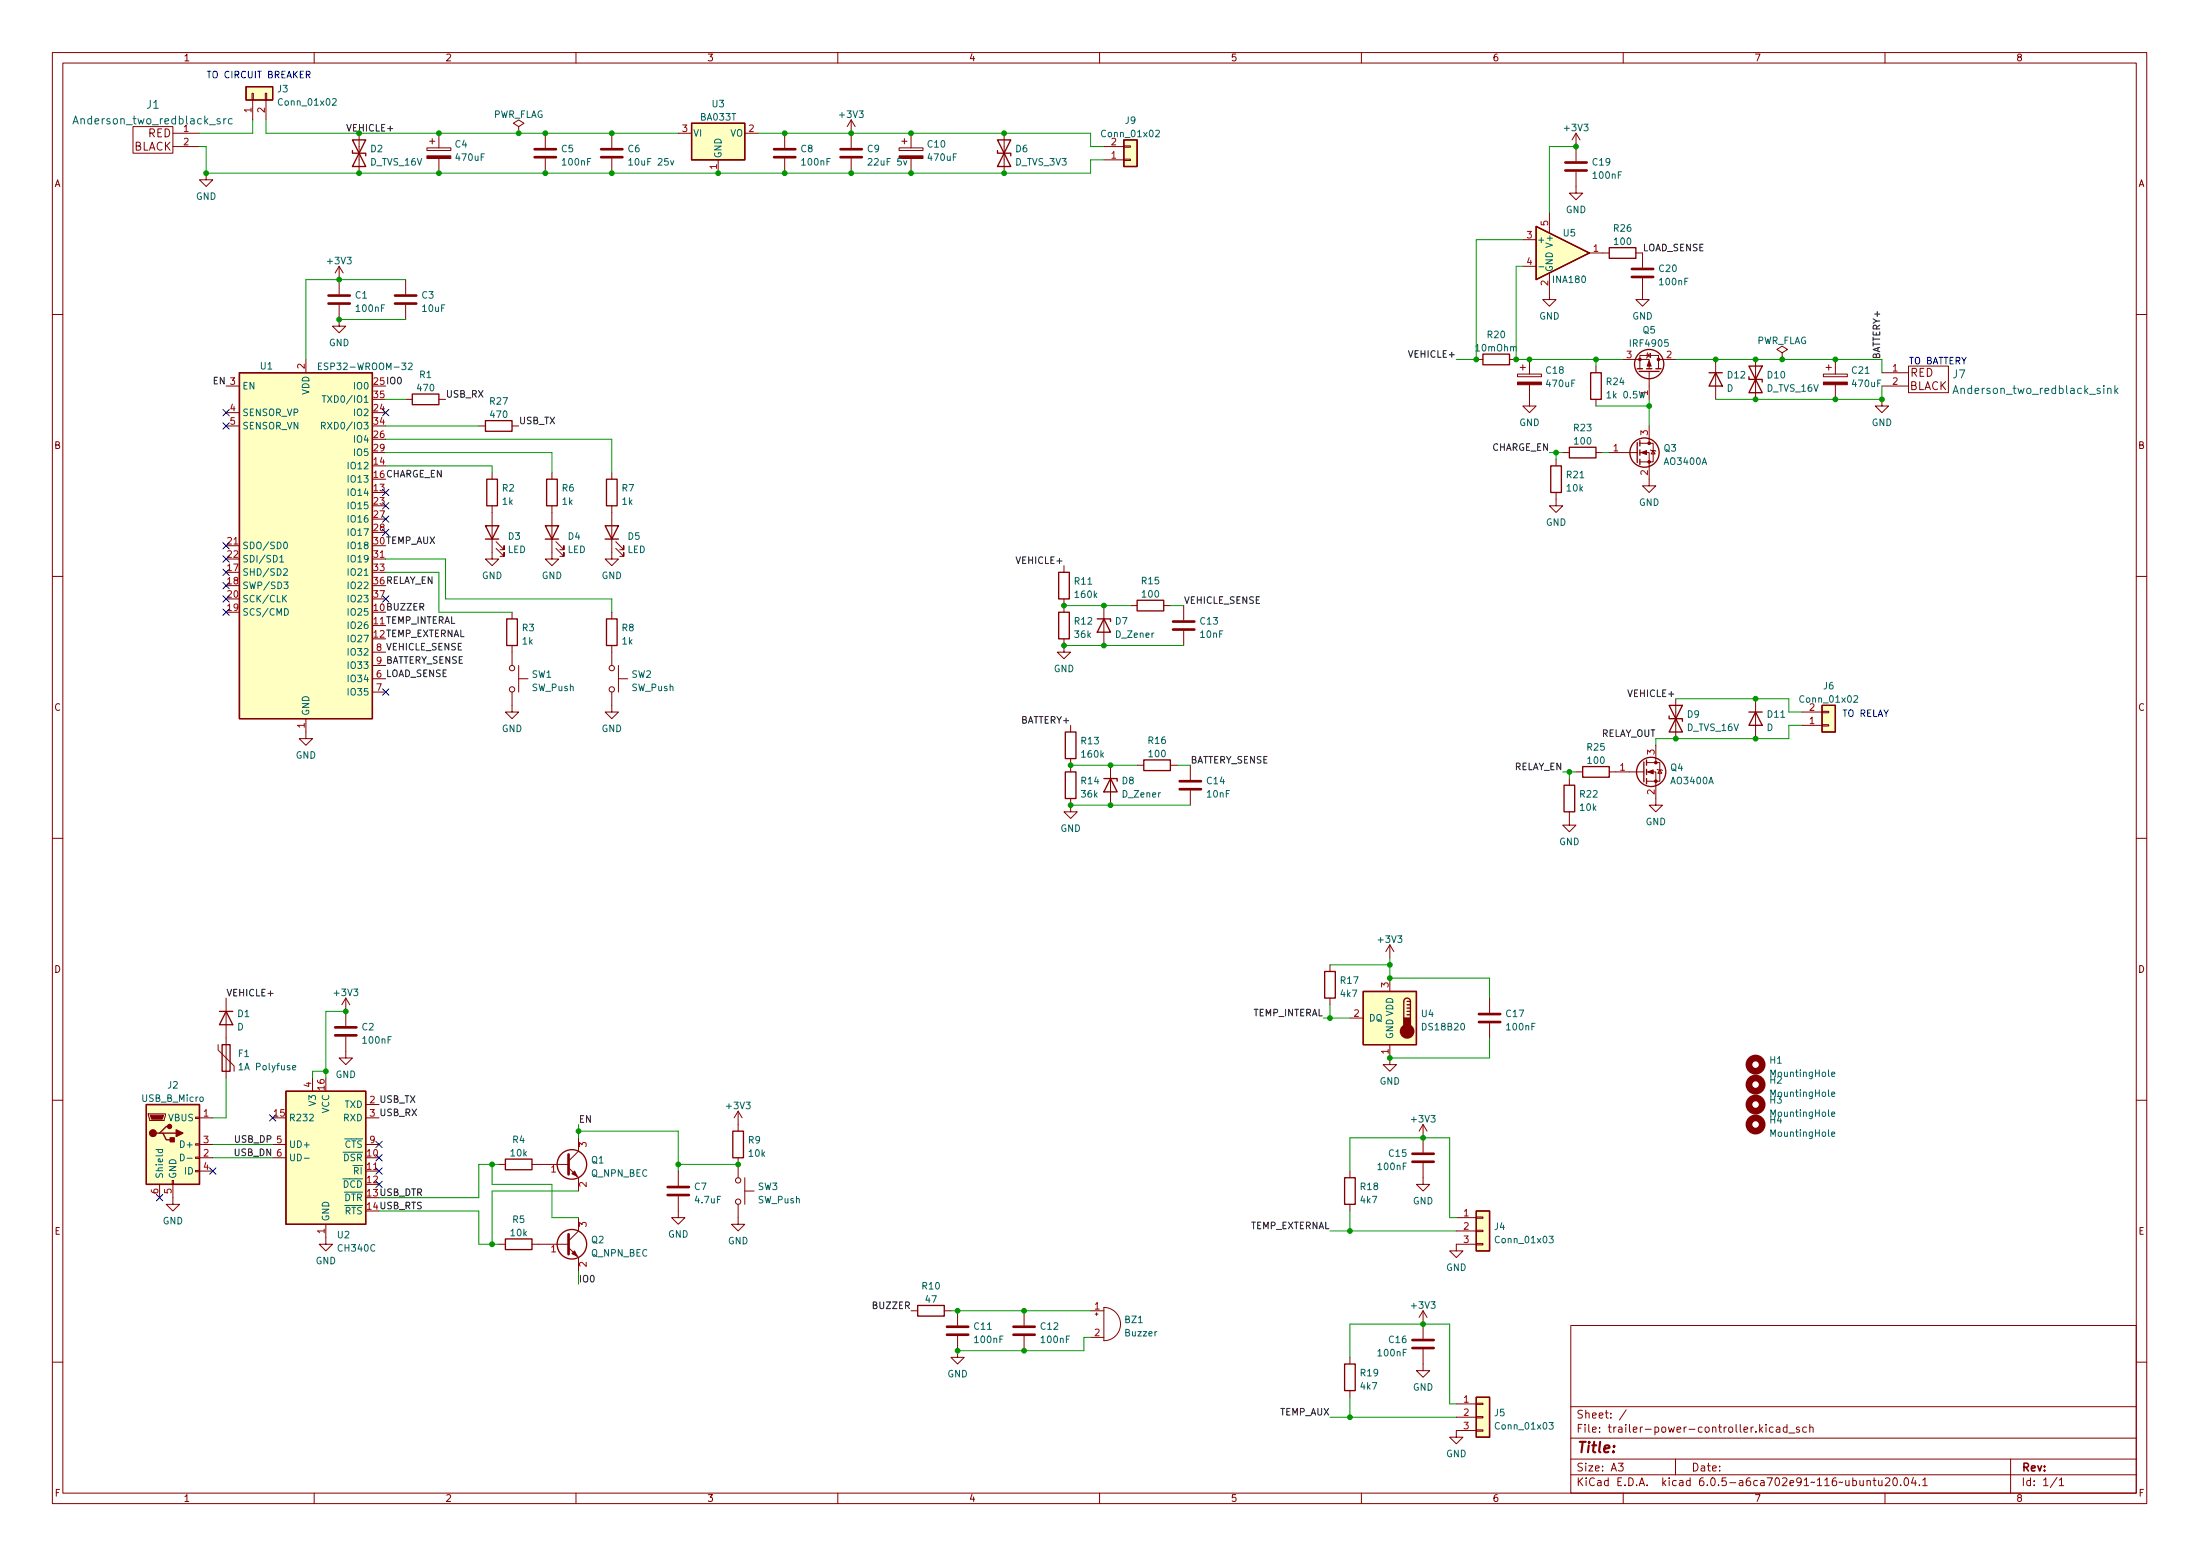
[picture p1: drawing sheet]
<svg xmlns="http://www.w3.org/2000/svg" width="420mm" height="297mm" viewBox="0 0 420 297" stroke-linecap="round" stroke-linejoin="round" font-family="sans-serif">
<g fill="none" stroke="#840000" stroke-width=".19">
<path d="M10 10h400v277h-400zM12 12h396v273h-396zM48.1 17.8h.3v1.3h-.3zM48.3 19.1v3.8M50.7 17.8h.2v1.3h-.2zM50.8 19.1v3.8M60 10v2M110 10v2M160 10v2M210 10v2M260 10v2M310 10v2"/>
<path d="M360 10v2M25.4 24.2h7.6v5h-7.6zM33 25.4h5.1M33 28h5.1M39.4 33.1v1.2h1.2l-1.2 1.3-1.3-1.3h1.3M68.6 25.4v7.7M81.5 28.2h4.6v.5h-4.6zM82 27h1.1M82.5 26.5v1M83.8 25.4v2.8M83.8 30.3v2.8M99.1 24.2l1-.7-1-.6-1.1 .6 1.1 .7v1.2"/>
<path d="M99.1 25.4h.1M104.1 25.4v2.8M104.1 30.3v2.8M116.8 25.4v2.8M116.8 30.3v2.8M129.5 25.4h2.6M137.2 30.5v2.6M142.2 25.4h2.6M149.9 25.4v2.8M149.9 30.3v2.8M162.6 22.9l-.8 1.3M162.6 22.9v5.3"/>
<path d="M162.6 30.3v2.8M162.6 22.9l.7 1.3M171.7 28.2h4.6v.5h-4.6zM172.2 27h1M172.7 26.5v1M174 25.4v2.8M174 30.3v2.8M191.8 25.4v7.7M210.8 28h3.8M210.8 30.5h3.8M214.6 27.8h1.3v.3h-1.3zM214.6 30.4h1.3v.2h-1.3z"/>
<path d="M301 32.8v4.1h1.3l-1.3 1.2-1.3-1.2h1.3M301 25.4v5.4M301 25.4l-.8 1.3M301 25.4l.8 1.3M64.8 58.2v4.1h1.2l-1.2 1.2-1.3-1.2h1.3M64.8 50.8l-.8 1.3M64.8 50.8v5.4M64.8 50.8l.7 1.3M77.5 53.4v2.8M77.5 58.2v2.8M290.8 45.8h2.6M290.8 50.8h2.6"/>
<path d="M295.9 52.1v5.1h1.3l-1.3 1.3-1.3-1.3h1.3M295.9 40.7v3.8M303.5 48.3h3.8M312.4 48.3h1.3v2.8M313.7 53.1v4.1h1.3l-1.3 1.3-1.3-1.3h1.3M10 60h2M43.2 73.7h2.5M43.2 78.8h2.5M58.4 68.6v2.6M77.5 76.2h1.2M83.8 76.2h1.3M281.9 68.6h1.3"/>
<path d="M288.3 68.6h1.3M289.8 71.4h4.6v.5h-4.6zM290.3 70.1h1M290.8 69.6v1M292.1 73.4v4.1h1.3l-1.3 1.3-1.3-1.3h1.3M292.1 68.6v2.8M304.8 69.9v1.3M304.8 76.2v1.3M309.9 68.6h5.1v1.8M313.2 70.4v-2.5h3.5v2.5M314.6 67.9l.6-.4v.7zM314.7 67.3l-.2 1.1"/>
<path d="M315 70.9v5.3M316.7 68.6h3.3M327.7 68.6v7.6M335.3 68.6v7.6M340.4 67.3l1-.6-1-.6-1.1 .6 1.1 .6v1.3M340.4 68.6h.1M348.2 71.4h4.6v.5h-4.6zM348.7 70.1h1.1M349.2 69.6v1M350.5 68.6v2.8M350.5 73.4v2.8M359.4 76.2v1.3h1.3l-1.3 1.3-1.3-1.3h1.3"/>
<path d="M359.4 73.7h5.1M359.4 71.2h5.1M364.5 69.9h7.6v5.1h-7.6zM408 60h2M43.2 81.3h2.5M91.4 81.3h1.3M94 96.6v10.1h1.2l-1.2 1.3-1.3-1.3h1.3M94 90.2v1.3M97.8 81.3h1.3M105.4 96.6v10.1h1.3l-1.3 1.3-1.3-1.3h1.3M105.4 90.2v1.3M116.8 96.6v10.1h1.3l-1.3 1.3-1.2-1.3h1.2"/>
<path d="M116.8 90.2v1.3M297.2 94v2.6h1.2l-1.2 1.2-1.3-1.2h1.3M297.2 87.7v1.2M298.4 86.4h1.3M304.8 86.4h1.3M307.3 86.4h5.4M313.2 86.4h1.8v6.3h1.2l-1.2 1.3-1.3-1.3h1.3M313.2 84.6h2.5v3.6h-2.5M315 81.3v3.3M315.2 85.9l1 .2M315.7 86l.4 .7h-.8zM10 110h2"/>
<path d="M43.2 104.2h2.5M71.1 106.7h2.6M94.7 104.7l1.6 1.5v-.8v.8h-.8M94.7 103.4l1.6 1.5v-.7v.7h-.8M97.8 116.9v1.2M106.2 104.7l1.5 1.5v-.8v.8h-.8M106.2 103.4l1.5 1.5v-.7v.7h-.8M116.8 116.9v1.2M117.6 104.7l1.5 1.5v-.8v.8h-.7M117.6 103.4l1.5 1.5v-.7v.7h-.7M203.2 108v1.3M203.2 114.3v2.6"/>
<path d="M210.8 115.6v7.6M215.9 115.6h1.3M222.2 115.6h1.3M226.1 115.6v2.8M408 110h2M58.4 137.2v3.8h1.3l-1.3 1.3-1.3-1.3h1.3M71.1 129.6h2.6M71.1 132.1h2.6M71.1 124.5h2.6M71.1 127h2.6M97.8 132.1v3.8h1.3l-1.3 1.3-1.3-1.3h1.3M97.8 123.2v3.8"/>
<path d="M99.1 129.6h1.7M99.1 127v5.1M116.8 132.1v3.8h1.3l-1.3 1.3-1.2-1.3h1.2M116.8 123.2v3.8M118.1 129.6h1.8M118.1 127v5.1M203.2 122v2.5h1.3l-1.3 1.3-1.3-1.3h1.3M204.5 138.5v1.2M226.1 120.4v2.8M320 133.4v7.6M335.3 133.4v7.6M344.2 138.5h3.8"/>
<path d="M344.2 135.9h3.8M348 135.8h1.2v.3h-1.2zM348 138.3h1.2v.3h-1.2zM204.5 152.4v2.6h1.2l-1.2 1.2-1.3-1.2h1.3M204.5 144.8v2.6M212.1 146.1v7.6M217.2 146.1h1.2M223.5 146.1h1.3M227.3 146.1v2.8M227.3 150.9v2.8M299.7 155v2.5h1.3l-1.3 1.3-1.3-1.3h1.3M299.7 148.6v1.3"/>
<path d="M301 147.4h1.3M307.3 147.4h6.6M314.5 147.4h1.7v6.3h1.3l-1.3 1.3-1.2-1.3h1.2M314.5 145.6h2.5v3.5h-2.5M316.2 142.3v3.3M316.5 146.8l1 .3M317 147l.4 .6h-.8zM10 160h2M408 160h2M41.7 199.4v1l3 3.1v1M43.2 190.5v15.3M66 197.9v4.1h1.3l-1.3 1.2-1.2-1.2h1.2"/>
<path d="M66 190.5l-.7 1.3M66 190.5v5.4M66 190.5l.8 1.3M254 184.2v1.3M254 190.5v1.3M257.8 194.3h2.5M265.4 199.4v3.8h1.3l-1.3 1.3-1.2-1.3h1.2M265.4 180.4v2.5M265.4 186.7v2.6M265.4 180.4l-.7 1.2M265.4 180.4l.8 1.2M284.5 190.5v2.8"/>
<path d="M284.5 195.4v2.8M10 210h2M28.3 212.6h3.3v.3l-.2 1h-2.8zM37.3 218.3h.8v.3h-.8zM37.3 213.3h.8v.2h-.8zM38.1 213.4h2.5M38.1 218.5h2.5M52.1 218.5h2.5M59.7 205.8v2.5M69.8 213.4h2.6M69.8 218.5h2.6M69.8 210.9h2.6"/>
<path d="M110.5 217.2v2.5l-1.9 2M141 212.1l-.8 1.3M141 212.1v3.8M141 212.1l.7 1.3M271.8 214.7v5.3M271.8 214.7l.7 1.2M271.8 214.7l-.8 1.2M408 210h2M30.5 226.1v2.5M32.9 225.3h.2v.8h-.2zM33 226.1v3.8h1.3l-1.3 1.3-1.3-1.3h1.3M37.3 223.4h.8v.3h-.8z"/>
<path d="M37.3 220.9h.8v.2h-.8zM38.1 221h2.5M38.1 223.6h2.5M52.1 221h2.5M62.2 233.7v3.8h1.3l-1.3 1.3-1.2-1.3h1.2M69.8 223.6h2.6M95.2 237.5h1.3M95.2 222.3h1.3M101.6 237.5h7M101.6 222.3h7M108.6 222.9l1.9 1.9v2.6M108.6 238.2l1.9 1.9v2.5"/>
<path d="M110.5 232.4v2.6l-1.9 1.9M129.5 228.4v4h1.3l-1.3 1.3-1.2-1.3h1.2M129.5 223.6v2.8M141 229.9v3.8h1.2l-1.2 1.3-1.3-1.3h1.3M141 221v3.8M142.2 227.4h1.8M142.2 224.8v5.1M257.8 223.6v1.2M257.8 229.9v1.3M271.8 222v4.1h-1.3l1.3 1.3 1.2-1.3h-1.2M278.1 232.4h3.8M278.1 235h3.8"/>
<path d="M281.9 237.4h1.3v.3h-1.3zM281.9 234.9h1.3v.2h-1.3zM281.9 232.3h1.3v.3h-1.3zM281.9 237.5h-3.8v1.3h1.3l-1.3 1.3-1.2-1.3h1.2M174 250.2h1.3M180.3 250.2h1.3M182.9 255.1v4h1.2l-1.2 1.3-1.3-1.3h1.3M182.9 250.2v2.8M195.6 250.2v2.8M195.6 255.1v2.7M208.3 250.2h2.5M208.3 255.3h2.5"/>
<path d="M209.2 250.9h.5M209.4 250.6v.5M210.8 249.6a3.2 3.2 0 0 1 3.2 3.2 3.2 3.2 0 0 1-3.2 3.1zM257.8 259.1v1.3M271.8 257.6v4.1h-1.3l1.3 1.2 1.2-1.2h-1.2M271.8 250.2l.7 1.3M271.8 250.2v5.4M271.8 250.2l-.8 1.3M300 253h108v32h-108zM10 260h2M257.8 265.5v1.2M278.1 268h3.8"/>
<path d="M278.1 270.5h3.8M281.9 273h1.3v.2h-1.3zM281.9 270.4h1.3v.3h-1.3zM281.9 267.9h1.3v.2h-1.3zM281.9 273.1h-3.8v1.3h1.3l-1.3 1.2-1.2-1.2h1.2M300 278.5h108M300 274.5h108M300 268.5h108M309.1 279.3h.9l-.5 .6 .4 .1v.7l-.2 .1-.6-.1M310.6 269.1l-1.3 2M320 278.5v3M337.3 271.9v.2"/>
<path d="M337.3 272.4v1M338.6 272.5l-.4-.1-.3 .3 .2 .6h.5M339.3 272.5h.6v.9M339.9 272.8h-.5a.29 .29 0 0 0-.2 .3 .29 .29 0 0 0 .2 .3l.5-.1M341.3 272.5l-.4-.1-.3 .3 .1 .6h.6M341.3 271.9v1.5M341.6 273.6h1.2M343.6 272.5l-.3-.1-.2 .2v.2l.5 .2v.3h-.5M345 272.5l-.4-.1-.3 .3 .1 .6h.6M345.6 272.6l.3-.2 .3 .1 .1 .9M345.6 271.9v1.5M384 278.5v6.5"/>
<path d="M408 260h2M60 285v2M110 285v2M160 285v2M210 285v2M260 285v2M300 281.5h108M310 285v2M356.6 282.8l.2-.2 .3 .1 .1 .9M356.6 282.6v1M357.7 282.6h.6M357.9 282.1v1.3l.4 .2"/>
<path d="M358.8 282.6l.1 .9 .3 .1 .2-.1M359.4 282.6v1M360 285v2M360.1 282.3l.5-.2 .3 .2v.2l-.9 1.1h.9M361.7 282.2l.2-.1a.8 .8 0 0 1 .5 .8 .8 .8 0 0 1-.5 .7 .99 .99 0 0 1-.2-1.4zM363 283.5v.1M363.8 282.2l.2-.1a.8 .8 0 0 1 .5 .8 .8 .8 0 0 1-.5 .7 1 1 0 0 1-.2-1.4zM365.4 282l-.3 1.1h.9M365.8 282.6v1M366.6 283.5v.1M367.2 282.5l.4-.4v1.5M367.2 283.6h.9"/>
<path d="M392.9 282l-1.3 2M393.3 282.5l.4-.4v1.5M393.3 283.6h.8"/>
<circle cx="97.8" cy="127.5" r=".51"/>
<circle cx="97.8" cy="131.6" r=".51"/>
<circle cx="116.8" cy="127.5" r=".51"/>
<circle cx="116.8" cy="131.6" r=".51"/>
<circle cx="141" cy="229.4" r=".51"/>
<circle cx="141" cy="225.3" r=".51"/>
</g>
<g fill="none" stroke="#840000" stroke-width=".25">
<path d="M47 16.5h5.1v2.6h-5.1zM67.3 28.7v.5h2.5v.6M67.3 26.7h2.5l-2.5 5.1h2.5zM132.1 23.5h10.1v7h-10.1zM190.5 28.7v.5h2.5v.6M190.5 26.7h2.5l-2.5 5.1h2.5zM214.6 26.7h2.6v5.1h-2.6zM293.4 43.2l10.1 5.1-10.1 5.1zM307.3 47.3h5.1v2h-5.1zM45.7 71.2h25.4v66h-25.4zM78.7 75.2h5.1v2.1h-5.1zM283.2 67.6h5.1v2h-5.1z"/>
<path d="M303.8 71.2h2v5h-2zM312.7 70.4h1M313.1 70.9h3.8M314.5 70.4h1M316.2 70.4h1M326.4 71.2h2.5M327.7 71.2l1.2 2.5h-2.5zM334 71.9v.5h2.5v.5M334 69.9l2.5 5.1h-2.5l2.5-5.1zM92.7 80.3h5.1v2h-5.1zM93 91.5h2v5.1h-2zM104.4 91.5h2v5.1h-2z"/>
<path d="M115.8 91.5h2.1v5.1h-2.1zM296.2 88.9h2v5.1h-2zM299.7 85.4h5.1v2h-5.1zM312.7 84.5v3.8M313.2 84.1v1M313.2 85.9v1M313.2 87.7v1M92.7 100.4h2.5l-1.2 2.5zM92.7 102.9h2.5M96.8 118.1h2v5.1h-2zM104.1 100.4h2.6l-1.3 2.5zM104.1 102.9h2.6"/>
<path d="M115.6 100.4h2.5l-1.3 2.5zM115.6 102.9h2.5M115.8 118.1h2.1v5.1h-2.1zM202.2 116.9h2v5.1h-2zM202.2 109.3h2v5h-2zM209.5 118.1h2.6v.6M210.8 118.1l1.3 2.6h-2.6zM217.2 114.6h5v2h-5zM203.5 139.7h2v5.1h-2zM318.8 136.7v.5h2.5v.5M318.8 134.7l2.5 5h-2.5l2.5-5zM334 135.9h2.5"/>
<path d="M335.3 135.9l1.2 2.6h-2.5zM348 134.7h2.5v5h-2.5zM203.5 147.4h2v5h-2zM210.8 148.6h2.6v.5M212.1 148.6l1.3 2.6h-2.6zM218.4 145.1h5.1v2h-5.1zM298.7 149.9h2v5.1h-2zM302.3 146.3h5v2.1h-5zM313.9 145.5v3.8M314.5 145.1v1M314.5 146.8v1.1M314.5 148.6v1"/>
<path d="M41.9 193.1h2.5M42.4 199.4h1.5v5.1h-1.5zM43.2 193.1l1.2 2.5h-2.5zM253 185.5h2v5h-2zM260.3 189.3h10.2v10.1h-10.2zM268.7 193.7h.7M268.7 193.1h.7M268.7 192.4h.7M268.7 191.8h.7M268.7 191.2h.7M269.4 191.2a.64 .64 0 0 0-.7-.7 .64 .64 0 0 0-.6 .7v3.1M269.4 191.2v3.1"/>
<path d="M27.9 210.9h10.2v15.2h-10.2zM30.5 216.3h.6l.6 1.3h1.3M31.1 216.3h2.6M32.4 215h-.7l-1.2 1.3h-.7M54.6 208.3h15.2v25.4h-15.2zM140 215.9h2v5.1h-2zM96.5 221.3h5.1v2h-5.1zM96.5 236.5h5.1v2h-5.1zM256.8 224.8h2v5.1h-2zM281.9 231.2h2.6v7.6h-2.6zM175.3 249.2h5v2h-5zM256.8 260.4h2v5.1h-2z"/>
<path d="M281.9 266.7h2.6v7.7h-2.6z"/>
<circle cx="315" cy="69.5" r="2.79"/>
<circle cx="314.1" cy="86.4" r="2.79"/>
<circle cx="315.3" cy="147.4" r="2.79"/>
<circle cx="109.2" cy="237.5" r="2.82"/>
<circle cx="109.2" cy="222.3" r="2.82"/>
</g>
<g fill="#ffffc2" stroke="#ffffc2" stroke-width=".19">
<path d="M260.3 189.3h10.2v10.1h-10.2z"/>
<path d="M293.4 43.2l10.1 5.1-10.1 5.1z"/>
<path d="M47 16.5h5.1v2.6h-5.1z"/>
<path d="M214.6 26.7h2.6v5.1h-2.6z"/>
<path d="M348 134.7h2.5v5h-2.5z"/>
<path d="M45.7 71.2h25.4v66h-25.4z"/>
<path d="M27.9 210.9h10.2v15.2h-10.2z"/>
<path d="M54.6 208.3h15.2v25.4h-15.2z"/>
<path d="M132.1 23.5h10.1v7h-10.1z"/>
<path d="M281.9 231.2h2.6v7.6h-2.6z"/>
<path d="M281.9 266.7h2.6v7.7h-2.6z"/>
</g>
<g fill="#840000" stroke="#840000" stroke-width=".25">
<path d="M268.1 194.3h1.3v2h-1.3z"/>
<path d="M33.7 215.7l1.2 .6-1.2 .7z"/>
<path d="M32.5 217.2h.8v.8h-.8z"/>
<circle cx="268.7" cy="196.9" r="1.27"/>
<circle cx="29.2" cy="216.3" r=".63"/>
<circle cx="32.4" cy="215" r=".38"/>
</g>
<g fill="none" stroke="#840000" stroke-width=".51">
<path d="M102.1 30h4.1M102.1 28.5h4.1M114.8 30h4.1M114.8 28.5h4.1M147.8 30h4.1M147.8 28.5h4.1M160.5 30h4.1M160.5 28.5h4.1M299 32.5h4M299 31h4M62.7 57.9h4.1M62.7 56.4h4.1"/>
<path d="M75.4 57.9h4.1M75.4 56.4h4.1M311.7 52.9h4M311.7 51.3h4M224 118.7h4.1M224 120.2h4.1M225.3 150.7h4.1M225.3 149.1h4.1M64 196.1h4.1M64 197.6h4.1M282.4 195.1h4.1M282.4 193.6h4.1"/>
<path d="M108.6 220.4v3.8M108.6 235.6v3.8M127.5 228.1h4.1M127.5 226.6h4.1M269.7 221.8h4.1M269.7 220.3h4.1M180.8 254.8h4.1M180.8 253.3h4.1M193.5 254.8h4.1M193.5 253.3h4.1M269.7 257.3h4.1M269.7 255.8h4.1"/>
</g>
<g fill="none" stroke="#006464" stroke-width=".19">
<path d="M63.5 18.9l.5-.1 .2 .4-.8 .9h.8M13.9 23.7l.5-1.6 .5 1.6M42.7 22.7v1M43.2 22.7h-.3l-.2 .2M44.3 22.7h-.4l-.3 .2 .2 .7h.5M120.1 30.6l.3-.3v1.2M120.1 31.5h.7M128.1 30.7l.3 .8 .3-.8M172.6 30.7l.3 .8 .3-.8M220.7 25l.5-.2 .2 .4-.8 .9h.8M293.9 50.9h.9M60.8 69.9h.4"/>
<path d="M61.4 69.3h-.6v1.3h.6M61.5 75.5h.8M61.9 75.5v1.3M78 69.4l.5-.1 .2 .4-.8 .9h.8M373 75.1l.5-1.5 .5 1.5M402.5 74.3l.2-.2 .4 .1 .1 .9M402.5 74.1v1M403.9 73.6v1.5M404 74.6l.5 .5M404.5 74.1l-.6 .6M61.4 81.3l.6-.1 .1-.2v-.3l-.7-.1v1.3M61.7 81.3l.4 .6"/>
<path d="M53.4 106.4l.4-.4v1.3M53.4 107.3h.8M54.2 108.7l.4-.1 .3 .3-.8 .9h.8M54.2 114.2l.5 .7M54.2 111.1h.8l-.4 .5 .4 .1v.6l-.2 .1-.6-.1M54.3 103.6l.2-.1a.68 .68 0 0 1 .4 .6 .68 .68 0 0 1-.4 .7l-.3-.5zM54.3 116.2a.64 .64 0 0 1 .8 .6 .64 .64 0 0 1-.8 .7zM54.7 113.6l-.7 .8M354.1 132.9l.4-.1 .3 .4-.8 .9h.8M29.8 219.4h1.3M30.3 219.4l-.1 .4 .2 .2 .6-.1v-.5M55.9 203.8l.6-.1-.1-.2-.3-.1-.2 .2v.6h.5"/>
<path d="M349.8 205.1l.6-.1v-.3h-.4l-.2 .1 .1 .7h.5M349.8 216.5l.6-.1v-.2l-.4-.1-.2 .2 .1 .6h.5M349.8 212.7l.6-.1v-.3h-.4l-.2 .2 .1 .6h.5M349.8 208.9l.6-.1v-.3h-.4l-.2 .2 .1 .6h.5M34.5 220.3a.64 .64 0 0 1 .7 .7 .64 .64 0 0 1-.7 .6zM35.7 221.1h1M58.1 221.1h1M295.8 236h.8l-.4 .5 .4 .1v.5l-.2 .2-.6-.2M295.8 271.6h.8l-.4 .4 .4 .2v.5l-.2 .1-.6-.1"/>
</g>
<g fill="#840000" stroke="#840000" stroke-width=".19">
<path d="M81.5 29.8h4.6v.5h-4.6z"/>
<path d="M314.7 147.4l1-.4v.7z"/>
<path d="M28.7 212.9h2.5l-.2 .8h-2z"/>
<path d="M289.8 72.9h4.6v.5h-4.6z"/>
<path d="M171.7 29.8h4.6v.5h-4.6z"/>
<path d="M348.2 72.9h4.6v.5h-4.6z"/>
<path d="M109.2 224.1l.5-.5 .5 1z"/>
<path d="M109.2 239.3l.5-.5 .5 1z"/>
<path d="M315 68.9l.3 1h-.7z"/>
<path d="M313.4 86.4l1.1-.4v.8z"/>
<circle cx="316.2" cy="149.1" r=".25"/>
<circle cx="316.2" cy="145.6" r=".25"/>
<circle cx="313.2" cy="68.6" r=".25"/>
<circle cx="316.7" cy="68.6" r=".25"/>
<circle cx="315" cy="88.2" r=".25"/>
<circle cx="315" cy="84.6" r=".25"/>
</g>
<g fill="none" stroke="#840000" stroke-width="1.3">
<circle cx="335.3" cy="207" r="1.27"/>
<circle cx="335.3" cy="210.9" r="1.27"/>
<circle cx="335.3" cy="203.2" r="1.27"/>
<circle cx="335.3" cy="214.7" r="1.27"/>
</g>
<path d="M58.5 14.3l.6-.1 .1-.2v-.3l-.7-.1v1.3M58.8 14.3l.4 .6" fill="none" stroke="#0000c2" stroke-width=".19"/>
<g fill="none" stroke="#009600" stroke-width=".19">
<path d="M38.1 28h1.3v5.1h168.9v-2.6h2.5M48.3 22.9v2.5h-10.2M50.8 22.9v2.5h78.7M144.8 25.4h63.5v2.6h2.5M301 28h-5.1v12.7M77.5 53.4h-19.1v15.2M290.8 45.8h-8.9v22.8h-3.8M290.8 50.8h-1.2v17.8h20.3M64.8 61h12.7M73.7 76.2h3.8M304.8 77.5h10.2M304.8 68.6v1.3"/>
<path d="M315 76.2v5.1M320 68.6h39.4v2.6M359.4 73.7v2.5h-31.7M73.7 86.4h31.7v3.8M73.7 88.9h20.3v1.3M73.7 81.3h17.7M73.7 83.9h43.1v6.3M295.9 86.4h2.5M297.2 86.4v1.3M306.1 86.4h1.2M73.7 109.3h10.1v7.6h14M73.7 106.7h11.4v7.6h31.7v2.6"/>
<path d="M203.2 115.6h12.7M223.5 115.6h2.6M203.2 123.2h22.9M320 133.4h21.6v2.5h2.6M344.2 138.5h-2.6v2.5h-25.4v1.3M204.5 153.7h22.8M204.5 146.1h12.7M224.8 146.1h2.5M298.4 147.4h2.6M299.7 147.4v1.2M66 193.1h-3.8v12.7M252.7 194.3h5.1"/>
<path d="M254 184.2h11.4M254 191.8v2.5M265.4 182.9v3.8h19.1v3.8M284.5 198.2v3.8h-19.1M40.6 218.5h11.5M43.2 205.8v7.6h-2.6M62.2 204.5h-2.5v1.3M110.5 215.9h19v7.7M110.5 214.7v2.5M40.6 221h11.5M72.4 231.2h19v6.3h3.8M94 222.3v3.8h11.4v6.3h5.1"/>
<path d="M95.2 222.3h-3.8v6.3h-19M110.5 227.4h-16.5v10.1M129.5 222.3h11.5M254 235h24.1M257.8 223.6v-6.4h19.1v15.2h1.2M257.8 231.2v3.8M110.5 242.6v2.5M181.6 250.2h26.7M208.3 255.3h-1.3v2.5h-24.1M257.8 259.1v-6.3h19.1v15.2h1.2M254 270.5h24.1M257.8 266.7v3.8"/>
</g>
<g fill="none" stroke="#000084" stroke-width=".19">
<path d="M42.6 78.2l1.2 1.2M43.8 78.2l-1.2 1.2M73.1 78.2l1.2 1.2M74.3 78.2l-1.2 1.2M42.6 80.7l1.2 1.2M43.8 80.7l-1.2 1.2M73.1 98.5l1.2 1.2M73.1 95.9l1.2 1.3M73.1 93.4l1.2 1.2M74.3 98.5l-1.2 1.2M74.3 95.9l-1.2 1.3M74.3 93.4l-1.2 1.2"/>
<path d="M42.6 106.1l1.2 1.2M42.6 103.6l1.2 1.2M42.6 108.6l1.2 1.3M42.6 111.2l1.2 1.2M42.6 113.7l1.2 1.2M42.6 116.3l1.2 1.2M43.8 106.1l-1.2 1.2M43.8 103.6l-1.2 1.2M43.8 108.6l-1.2 1.3M43.8 111.2l-1.2 1.2M43.8 113.7l-1.2 1.2M43.8 116.3l-1.2 1.2"/>
<path d="M73.1 101l1.2 1.2M73.1 113.7l1.2 1.2M74.3 101l-1.2 1.2M74.3 113.7l-1.2 1.2M73.1 131.5l1.2 1.2M74.3 131.5l-1.2 1.2M51.5 212.8l1.2 1.2M52.7 212.8l-1.2 1.2M71.8 217.9l1.2 1.2M73 217.9l-1.2 1.2M29.9 228l1.2 1.2M31.1 228l-1.2 1.2"/>
<path d="M40 222.9l1.2 1.3M41.2 222.9l-1.2 1.3M71.8 225.5l1.2 1.2M71.8 222.9l1.2 1.3M71.8 220.4l1.2 1.2M73 225.5l-1.2 1.2M73 222.9l-1.2 1.3M73 220.4l-1.2 1.2"/>
</g>
<g fill="#009600" stroke="#009600" stroke-width=".19">
<circle cx="195.6" cy="257.8" r=".46"/>
<circle cx="271.8" cy="217.2" r=".46"/>
<circle cx="182.9" cy="250.2" r=".46"/>
<circle cx="182.9" cy="257.8" r=".46"/>
<circle cx="195.6" cy="250.2" r=".46"/>
<circle cx="257.8" cy="235" r=".46"/>
<circle cx="257.8" cy="270.5" r=".46"/>
<circle cx="271.8" cy="252.8" r=".46"/>
<circle cx="350.5" cy="76.2" r=".46"/>
<circle cx="350.5" cy="68.6" r=".46"/>
<circle cx="359.4" cy="76.2" r=".46"/>
<circle cx="335.3" cy="68.6" r=".46"/>
<circle cx="340.4" cy="68.6" r=".46"/>
<circle cx="335.3" cy="76.2" r=".46"/>
<circle cx="315" cy="77.5" r=".46"/>
<circle cx="327.7" cy="68.6" r=".46"/>
<circle cx="204.5" cy="153.7" r=".46"/>
<circle cx="254" cy="194.3" r=".46"/>
<circle cx="212.1" cy="153.7" r=".46"/>
<circle cx="210.8" cy="123.2" r=".46"/>
<circle cx="210.8" cy="115.6" r=".46"/>
<circle cx="203.2" cy="123.2" r=".46"/>
<circle cx="265.4" cy="184.2" r=".46"/>
<circle cx="265.4" cy="186.7" r=".46"/>
<circle cx="265.4" cy="202" r=".46"/>
<circle cx="212.1" cy="146.1" r=".46"/>
<circle cx="289.6" cy="68.6" r=".46"/>
<circle cx="292.1" cy="68.6" r=".46"/>
<circle cx="304.8" cy="68.6" r=".46"/>
<circle cx="281.9" cy="68.6" r=".46"/>
<circle cx="297.2" cy="86.4" r=".46"/>
<circle cx="301" cy="28" r=".46"/>
<circle cx="299.7" cy="147.4" r=".46"/>
<circle cx="335.3" cy="141" r=".46"/>
<circle cx="320" cy="141" r=".46"/>
<circle cx="335.3" cy="133.4" r=".46"/>
<circle cx="66" cy="193.1" r=".46"/>
<circle cx="62.2" cy="204.5" r=".46"/>
<circle cx="104.1" cy="33.1" r=".46"/>
<circle cx="104.1" cy="25.4" r=".46"/>
<circle cx="68.6" cy="25.4" r=".46"/>
<circle cx="68.6" cy="33.1" r=".46"/>
<circle cx="39.4" cy="33.1" r=".46"/>
<circle cx="99.1" cy="25.4" r=".46"/>
<circle cx="83.8" cy="33.1" r=".46"/>
<circle cx="83.8" cy="25.4" r=".46"/>
<circle cx="110.5" cy="215.9" r=".46"/>
<circle cx="94" cy="237.5" r=".46"/>
<circle cx="94" cy="222.3" r=".46"/>
<circle cx="129.5" cy="222.3" r=".46"/>
<circle cx="141" cy="222.3" r=".46"/>
<circle cx="64.8" cy="61" r=".46"/>
<circle cx="64.8" cy="53.4" r=".46"/>
<circle cx="191.8" cy="33.1" r=".46"/>
<circle cx="203.2" cy="115.6" r=".46"/>
<circle cx="204.5" cy="146.1" r=".46"/>
<circle cx="174" cy="25.4" r=".46"/>
<circle cx="162.6" cy="25.4" r=".46"/>
<circle cx="162.6" cy="33.1" r=".46"/>
<circle cx="149.9" cy="33.1" r=".46"/>
<circle cx="149.9" cy="25.4" r=".46"/>
<circle cx="174" cy="33.1" r=".46"/>
<circle cx="191.8" cy="25.4" r=".46"/>
<circle cx="116.8" cy="33.1" r=".46"/>
<circle cx="137.2" cy="33.1" r=".46"/>
<circle cx="116.8" cy="25.4" r=".46"/>
</g>
<text font-size="2.8" fill="#840000" x="301" y="277.3">Title:</text>
<g font-size="2.1" fill="#006464">
<text x="14.7" y="23.7">Anderson_two_redblack_src</text>
<text x="28" y="20.7">J1</text>
<text x="373" y="72.2">J7</text>
<text x="373.8" y="75.2">Anderson_two_redblack_sink</text>
</g>
<g font-size="2.1" fill="#840000">
<text x="25.5" y="28.7">BLACK</text>
<text x="28.2" y="26.2">RED</text>
<text x="364.8" y="71.9">RED</text>
<text x="364.6" y="74.5">BLACK</text>
<text x="301" y="273.5">File: trailer-power-controller.kicad_sch</text>
<text x="301" y="270.8">Sheet: /</text>
<text x="301" y="280.9">Size: A3</text>
<text x="323" y="280.9">Date:</text>
<text x="386" y="280.9">Rev:</text>
<text x="301" y="283.7">KiCad E.D.A. kicad 6.0.5-a6ca702e91~116~ubuntu20.04.1</text>
<text x="386" y="283.7">Id: 1/1</text>
</g>
<g font-size="1.8" fill="#840000">
<text x="35" y="11.7">1</text>
<text x="85" y="11.7">2</text>
<text x="135" y="11.7">3</text>
<text x="185" y="11.7">4</text>
<text x="235" y="11.7">5</text>
<text x="285" y="11.7">6</text>
<text x="335" y="11.7">7</text>
<text x="385" y="11.7">8</text>
<text x="10.3" y="35.7">A</text>
<text x="408.3" y="35.7">A</text>
<text x="10.3" y="85.7">B</text>
<text x="408.3" y="85.7">B</text>
<text x="10.3" y="135.7">C</text>
<text x="408.3" y="135.7">C</text>
<text x="10.3" y="185.7">D</text>
<text x="408.3" y="185.7">D</text>
<text x="10.4" y="235.7">E</text>
<text x="408.4" y="235.7">E</text>
<text x="10.4" y="285.7">F</text>
<text x="35" y="286.7">1</text>
<text x="85" y="286.7">2</text>
<text x="135" y="286.7">3</text>
<text x="185" y="286.7">4</text>
<text x="235" y="286.7">5</text>
<text x="285" y="286.7">6</text>
<text x="335" y="286.7">7</text>
<text x="385" y="286.7">8</text>
<text x="408.4" y="285.7">F</text>
</g>
<g font-size="1.8" fill="#0000c2">
<text x="39.4" y="14.9">TO CIRCUIT BREAKER</text>
<text x="364.5" y="69.5">TO BATTERY</text>
<text x="351.8" y="136.8">TO RELAY</text>
</g>
<g font-size="1.8" fill="#006464">
<text x="53" y="17.6">J3</text>
<text x="53.5" y="20.2">Conn_01x02</text>
<text x="94.1" y="22.5">PWR_FLAG</text>
<text x="133.9" y="23">BA033T</text>
<text x="136" y="20.5">U3</text>
<text x="160.5" y="22.5">+3V3</text>
<text x="214.9" y="23.6">J9</text>
<text x="70.8" y="29">D2</text>
<text x="86.9" y="28.2">C4</text>
<text x="107.2" y="29">C5</text>
<text x="119.9" y="29">C6</text>
<text x="132.3" y="26.1">VI</text>
<text x="139.4" y="26.1">VO</text>
<text x="153" y="29">C8</text>
<text x="165.7" y="29">C9</text>
<text x="177.2" y="28.2">C10</text>
<text x="194" y="29">D6</text>
<text x="210.7" y="26.2">Conn_01x02</text>
<text x="298.9" y="25">+3V3</text>
<text x="70.8" y="31.6">D_TVS_16V</text>
<text x="87.2" y="30.7">470uF</text>
<text x="107.5" y="31.6">100nF</text>
<text x="120.6" y="31.6">10uF 25v</text>
<text x="137.8" y="30.3" transform="rotate(-90 137.8 30.3)">GND</text>
<text x="153.2" y="31.6">100nF</text>
<text x="166.2" y="31.6">22uF 5v</text>
<text x="177.4" y="30.7">470uF</text>
<text x="194" y="31.6">D_TVS_3V3</text>
<text x="304.2" y="31.6">C19</text>
<text x="304.4" y="34.1">100nF</text>
<text x="37.4" y="38.1">GND</text>
<text x="299" y="40.7">GND</text>
<text x="293.5" y="46.4">+</text>
<text x="298.6" y="45.1">U5</text>
<text x="308.3" y="44.2">R26</text>
<text x="308.4" y="46.8">100</text>
<text x="62.7" y="50.4">+3V3</text>
<text x="296.5" y="52" transform="rotate(-90 296.5 52)">GND V+</text>
<text x="316.9" y="51.9">C20</text>
<text x="67.9" y="57">C1</text>
<text x="68.1" y="59.5">100nF</text>
<text x="80.6" y="57">C3</text>
<text x="80.7" y="59.5">10uF</text>
<text x="296.7" y="54">INA180</text>
<text x="317.1" y="54.4">100nF</text>
<text x="284.1" y="64.5">R20</text>
<text x="293.9" y="61">GND</text>
<text x="311.7" y="61">GND</text>
<text x="313.8" y="63.6">Q5</text>
<text x="335.4" y="65.7">PWR_FLAG</text>
<text x="49.7" y="70.5">U1</text>
<text x="61.8" y="70.6">ESP32-WROOM-32</text>
<text x="62.8" y="66.1">GND</text>
<text x="282" y="67.1">10mOhm</text>
<text x="295.3" y="71.3">C18</text>
<text x="311.6" y="66.2">IRF4905</text>
<text x="353.7" y="71.3">C21</text>
<text x="46.2" y="74.3">EN</text>
<text x="59.1" y="75.4" transform="rotate(-90 59.1 75.4)">VDD</text>
<text x="62.7" y="76.9">TXD0/IO1</text>
<text x="67.8" y="74.3">IO0</text>
<text x="79.8" y="74.7">470</text>
<text x="80.1" y="72.2">R1</text>
<text x="93.6" y="77.2">R27</text>
<text x="295.5" y="73.9">470uF</text>
<text x="306.9" y="73.5">R24</text>
<text x="307.2" y="76">1k 0.5W</text>
<text x="329.8" y="74.8">D</text>
<text x="330" y="72.2">D12</text>
<text x="337.5" y="74.8">D_TVS_16V</text>
<text x="337.6" y="72.2">D10</text>
<text x="353.9" y="73.9">470uF</text>
<text x="46.2" y="79.4">SENSOR_VP</text>
<text x="46.2" y="82">SENSOR_VN</text>
<text x="62.6" y="82">RXD0/IO3</text>
<text x="67.8" y="79.4">IO2</text>
<text x="93.8" y="79.8">470</text>
<text x="290.1" y="81.3">GND</text>
<text x="300.6" y="82.3">R23</text>
<text x="357.4" y="81.3">GND</text>
<text x="66.8" y="89.6">IO12</text>
<text x="67.8" y="84.5">IO4</text>
<text x="67.8" y="87">IO5</text>
<text x="300.8" y="84.9">100</text>
<text x="317.8" y="86.2">Q3</text>
<text x="317.9" y="88.7">AO3400A</text>
<text x="66.8" y="94.7">IO14</text>
<text x="66.8" y="92.1">IO13</text>
<text x="95.9" y="93.8">R2</text>
<text x="107.4" y="93.8">R6</text>
<text x="118.8" y="93.8">R7</text>
<text x="299.3" y="91.3">R21</text>
<text x="299.3" y="93.8">10k</text>
<text x="66.8" y="97.2">IO15</text>
<text x="66.8" y="99.7">IO16</text>
<text x="96" y="96.4">1k</text>
<text x="107.4" y="96.4">1k</text>
<text x="118.8" y="96.4">1k</text>
<text x="295.2" y="100.4">GND</text>
<text x="313" y="96.6">GND</text>
<text x="46.2" y="104.8">SDO/SD0</text>
<text x="46.2" y="107.4">SDI/SD1</text>
<text x="66.8" y="102.3">IO17</text>
<text x="66.8" y="104.8">IO18</text>
<text x="66.8" y="107.4">IO19</text>
<text x="96.9" y="105.6">LED</text>
<text x="97.1" y="103">D3</text>
<text x="108.4" y="105.6">LED</text>
<text x="108.5" y="103">D4</text>
<text x="119.8" y="105.6">LED</text>
<text x="119.9" y="103">D5</text>
<text x="46.2" y="109.9">SHD/SD2</text>
<text x="46.2" y="112.4">SWP/SD3</text>
<text x="66.8" y="109.9">IO21</text>
<text x="66.8" y="112.4">IO22</text>
<text x="92" y="110.5">GND</text>
<text x="103.4" y="110.5">GND</text>
<text x="114.9" y="110.5">GND</text>
<text x="205.3" y="111.6">R11</text>
<text x="218.1" y="111.5">R15</text>
<text x="46.2" y="117.5">SCS/CMD</text>
<text x="46.2" y="115">SCK/CLK</text>
<text x="66.8" y="117.5">IO25</text>
<text x="66.8" y="115">IO23</text>
<text x="205.3" y="119.2">R12</text>
<text x="205.4" y="114.1">160k</text>
<text x="213" y="119.2">D7</text>
<text x="218.2" y="114.1">100</text>
<text x="229.3" y="119.2">C13</text>
<text x="66.8" y="120.1">IO26</text>
<text x="66.8" y="122.6">IO27</text>
<text x="66.8" y="125.1">IO32</text>
<text x="99.8" y="120.5">R3</text>
<text x="99.8" y="123">1k</text>
<text x="118.8" y="120.5">R8</text>
<text x="118.8" y="123">1k</text>
<text x="205.3" y="121.8">36k</text>
<text x="213.2" y="121.8">D_Zener</text>
<text x="229.3" y="121.8">10nF</text>
<text x="66.8" y="130.2">IO34</text>
<text x="66.8" y="127.7">IO33</text>
<text x="101.6" y="129.4">SW1</text>
<text x="101.6" y="131.9">SW_Push</text>
<text x="120.6" y="129.4">SW2</text>
<text x="120.6" y="131.9">SW_Push</text>
<text x="201.2" y="128.3">GND</text>
<text x="348.3" y="131.6">J6</text>
<text x="59.1" y="136.7" transform="rotate(-90 59.1 136.7)">GND</text>
<text x="66.8" y="132.8">IO35</text>
<text x="322.3" y="137">D9</text>
<text x="337.6" y="137">D11</text>
<text x="344" y="134.1">Conn_01x02</text>
<text x="95.8" y="139.7">GND</text>
<text x="114.9" y="139.7">GND</text>
<text x="206.5" y="142.1">R13</text>
<text x="219.4" y="142">R16</text>
<text x="303.2" y="143.3">R25</text>
<text x="322.2" y="139.5">D_TVS_16V</text>
<text x="337.4" y="139.5">D</text>
<text x="56.5" y="144.8">GND</text>
<text x="206.5" y="149.7">R14</text>
<text x="206.7" y="144.6">160k</text>
<text x="214.3" y="149.7">D8</text>
<text x="219.5" y="144.5">100</text>
<text x="230.6" y="149.7">C14</text>
<text x="303.3" y="145.8">100</text>
<text x="319.1" y="147.2">Q4</text>
<text x="319.2" y="149.7">AO3400A</text>
<text x="206.6" y="152.2">36k</text>
<text x="214.4" y="152.2">D_Zener</text>
<text x="230.6" y="152.2">10nF</text>
<text x="301.8" y="152.2">R22</text>
<text x="301.8" y="154.8">10k</text>
<text x="202.5" y="158.8">GND</text>
<text x="297.8" y="161.3">GND</text>
<text x="314.3" y="157.5">GND</text>
<text x="263.3" y="180">+3V3</text>
<text x="64" y="190.1">+3V3</text>
<text x="256.1" y="187.8">R17</text>
<text x="256.1" y="190.3">4k7</text>
<text x="45.3" y="196.7">D</text>
<text x="45.4" y="194.1">D1</text>
<text x="69.1" y="196.7">C2</text>
<text x="261.4" y="195">DQ</text>
<text x="271.5" y="194.1">U4</text>
<text x="271.8" y="196.7">DS18B20</text>
<text x="287.7" y="194.1">C17</text>
<text x="287.9" y="196.7">100nF</text>
<text x="45.5" y="201.8">F1</text>
<text x="69.4" y="199.2">100nF</text>
<text x="266.1" y="198.4" transform="rotate(-90 266.1 198.4)">GND VDD</text>
<text x="338" y="203">H1</text>
<text x="32" y="207.8">J2</text>
<text x="46" y="204.3">1A Polyfuse</text>
<text x="64.1" y="205.8">GND</text>
<text x="263.5" y="207">GND</text>
<text x="338" y="206.8">H2</text>
<text x="338.4" y="205.6">MountingHole</text>
<text x="338.4" y="209.4">MountingHole</text>
<text x="27.2" y="210.3">USB_B_Micro</text>
<text x="32.2" y="214">VBUS</text>
<text x="55.1" y="214">R232</text>
<text x="60.3" y="211" transform="rotate(-90 60.3 211)">V3</text>
<text x="62.9" y="212.6" transform="rotate(-90 62.9 212.6)">VCC</text>
<text x="65.6" y="214">RXD</text>
<text x="65.8" y="211.5">TXD</text>
<text x="138.9" y="211.7">+3V3</text>
<text x="269.7" y="214.3">+3V3</text>
<text x="338" y="214.5">H4</text>
<text x="338" y="210.7">H3</text>
<text x="338.4" y="213.2">MountingHole</text>
<text x="34.8" y="219.1">D+</text>
<text x="55.1" y="219.1">UD+</text>
<text x="55.1" y="221.7">UD-</text>
<text x="64.2" y="221.7">~{DSR}</text>
<text x="64.4" y="219.1">~{CTS}</text>
<text x="97.6" y="220.7">10k</text>
<text x="97.9" y="218.2">R4</text>
<text x="142.9" y="218.3">R9</text>
<text x="143.1" y="220.8">10k</text>
<text x="265.3" y="220.8">C15</text>
<text x="338.4" y="217">MountingHole</text>
<text x="31.1" y="225.1" transform="rotate(-90 31.1 225.1)">Shield</text>
<text x="33.7" y="225.1" transform="rotate(-90 33.7 225.1)">GND</text>
<text x="35.3" y="224.2">ID</text>
<text x="64.1" y="226.7">~{DCD}</text>
<text x="66.2" y="224.2">~{RI}</text>
<text x="112.9" y="224.6">Q_NPN_BEC</text>
<text x="113" y="222.1">Q1</text>
<text x="132.6" y="227.2">C7</text>
<text x="144.8" y="227.2">SW3</text>
<text x="259.9" y="227.2">R18</text>
<text x="263.3" y="223.4">100nF</text>
<text x="31.1" y="233.7">GND</text>
<text x="62.9" y="233.2" transform="rotate(-90 62.9 233.2)">GND</text>
<text x="64.3" y="229.3">~{DTR}</text>
<text x="64.4" y="231.8">~{RTS}</text>
<text x="97.9" y="233.4">R5</text>
<text x="132.9" y="229.7">4.7uF</text>
<text x="144.8" y="229.7">SW_Push</text>
<text x="259.9" y="229.7">4k7</text>
<text x="269.8" y="229.9">GND</text>
<text x="64.5" y="236.4">U2</text>
<text x="64.7" y="238.9">CH340C</text>
<text x="97.6" y="236">10k</text>
<text x="112.9" y="239.9">Q_NPN_BEC</text>
<text x="113" y="237.3">Q2</text>
<text x="127.6" y="236.3">GND</text>
<text x="139" y="237.5">GND</text>
<text x="285.4" y="234.8">J4</text>
<text x="285.9" y="237.3">Conn_01x03</text>
<text x="60.3" y="241.3">GND</text>
<text x="276.2" y="242.6">GND</text>
<text x="176.2" y="246.1">R10</text>
<text x="176.8" y="248.7">47</text>
<text x="269.7" y="249.8">+3V3</text>
<text x="186.1" y="253.8">C11</text>
<text x="186.3" y="256.4">100nF</text>
<text x="198.8" y="253.8">C12</text>
<text x="199" y="256.4">100nF</text>
<text x="214.9" y="252.6">BZ1</text>
<text x="215" y="255.1">Buzzer</text>
<text x="265.3" y="256.4">C16</text>
<text x="180.9" y="262.9">GND</text>
<text x="259.9" y="262.7">R19</text>
<text x="263.3" y="258.9">100nF</text>
<text x="259.9" y="265.3">4k7</text>
<text x="269.8" y="265.5">GND</text>
<text x="285.4" y="270.3">J5</text>
<text x="285.9" y="272.9">Conn_01x03</text>
<text x="276.2" y="278.2">GND</text>
</g>
<g font-size="1.8" fill="#a90000">
<text x="48" y="21.5" transform="rotate(-90 48 21.5)">1</text>
<text x="50.5" y="21.5" transform="rotate(-90 50.5 21.5)">2</text>
<text x="35.1" y="25.2">1</text>
<text x="35.1" y="27.7">2</text>
<text x="130.3" y="25.2">3</text>
<text x="143" y="25.2">2</text>
<text x="212.2" y="27.7">2</text>
<text x="136.9" y="32.3" transform="rotate(-90 136.9 32.3)">1</text>
<text x="212.2" y="30.3">1</text>
<text x="291.6" y="45.5">3</text>
<text x="295.7" y="43.1" transform="rotate(-90 295.7 43.1)">5</text>
<text x="291.6" y="50.6">4</text>
<text x="304.3" y="48">1</text>
<text x="295.7" y="54.5" transform="rotate(-90 295.7 54.5)">2</text>
<text x="58.2" y="70.4" transform="rotate(-90 58.2 70.4)">2</text>
<text x="310.7" y="68.4">3</text>
<text x="318.3" y="68.4">2</text>
<text x="361.5" y="70.9">1</text>
<text x="71.4" y="76">35</text>
<text x="314.7" y="75.5" transform="rotate(-90 314.7 75.5)">1</text>
<text x="361.5" y="73.4">2</text>
<text x="44" y="78.5">4</text>
<text x="44" y="81.1">5</text>
<text x="71.4" y="78.5">24</text>
<text x="71.4" y="83.6">26</text>
<text x="71.4" y="81.1">34</text>
<text x="314.7" y="83.1" transform="rotate(-90 314.7 83.1)">3</text>
<text x="71.4" y="88.7">14</text>
<text x="71.4" y="86.1">29</text>
<text x="308.1" y="86.1">1</text>
<text x="71.4" y="93.8">13</text>
<text x="314.7" y="90.7" transform="rotate(-90 314.7 90.7)">2</text>
<text x="71.4" y="96.3">23</text>
<text x="71.4" y="98.8">27</text>
<text x="71.4" y="101.4">28</text>
<text x="43.5" y="103.9">21</text>
<text x="43.5" y="106.5">22</text>
<text x="71.4" y="106.5">31</text>
<text x="43.5" y="109">17</text>
<text x="43.5" y="111.5">18</text>
<text x="71.4" y="109">33</text>
<text x="43.5" y="116.6">19</text>
<text x="43.5" y="114.1">20</text>
<text x="71.4" y="114.1">37</text>
<text x="71.9" y="131.9">7</text>
<text x="345.6" y="135.7">2</text>
<text x="58.2" y="139" transform="rotate(-90 58.2 139)">1</text>
<text x="345.6" y="138.2">1</text>
<text x="309.4" y="147.1">1</text>
<text x="316" y="144" transform="rotate(-90 316 144)">3</text>
<text x="316" y="151.7" transform="rotate(-90 316 151.7)">2</text>
<text x="265.2" y="188.5" transform="rotate(-90 265.2 188.5)">3</text>
<text x="258.6" y="194.1">2</text>
<text x="265.2" y="201.2" transform="rotate(-90 265.2 201.2)">1</text>
<text x="59.4" y="207.5" transform="rotate(-90 59.4 207.5)">4</text>
<text x="62" y="208" transform="rotate(-90 62 208)">16</text>
<text x="38.9" y="213.1">1</text>
<text x="52.4" y="213.1">15</text>
<text x="38.9" y="220.8">2</text>
<text x="38.9" y="218.2">3</text>
<text x="70.1" y="220.8">10</text>
<text x="70.6" y="218.2">9</text>
<text x="112" y="219" transform="rotate(-90 112 219)">3</text>
<text x="30.2" y="227.9" transform="rotate(-90 30.2 227.9)">6</text>
<text x="32.8" y="227.9" transform="rotate(-90 32.8 227.9)">5</text>
<text x="38.9" y="223.3">4</text>
<text x="70.1" y="223.3">11</text>
<text x="70.1" y="225.8">12</text>
<text x="105.2" y="223.8">1</text>
<text x="112" y="226.6" transform="rotate(-90 112 226.6)">2</text>
<text x="279.5" y="232.2">1</text>
<text x="62" y="235.5" transform="rotate(-90 62 235.5)">1</text>
<text x="105.2" y="239.1">1</text>
<text x="112" y="234.2" transform="rotate(-90 112 234.2)">3</text>
<text x="279.5" y="234.7">2</text>
<text x="279.5" y="237.3">3</text>
<text x="112" y="241.8" transform="rotate(-90 112 241.8)">2</text>
<text x="209.1" y="250">1</text>
<text x="209.1" y="255.1">2</text>
<text x="279.5" y="267.8">1</text>
<text x="279.5" y="270.3">2</text>
<text x="279.5" y="272.8">3</text>
</g>
<g font-size="1.8" fill="#0f0f0f">
<text x="66" y="25.1">VEHICLE+</text>
<text x="313.7" y="47.9">LOAD_SENSE</text>
<text x="269.4" y="68.3">VEHICLE+</text>
<text x="359.1" y="68.6" transform="rotate(-90 359.1 68.6)">BATTERY+</text>
<text x="40.7" y="73.3">EN 3</text>
<text x="71.4" y="73.4">25IO0</text>
<text x="85.1" y="75.9">USB_RX</text>
<text x="99.1" y="81">USB_TX</text>
<text x="284.8" y="86">CHARGE_EN</text>
<text x="71.4" y="91.2">16CHARGE_EN</text>
<text x="71.4" y="103.9">30TEMP_AUX</text>
<text x="194.5" y="107.6">VEHICLE+</text>
<text x="71.4" y="111.5">36RELAY_EN</text>
<text x="71.4" y="116.6">10BUZZER</text>
<text x="71.4" y="119.2">11TEMP_INTERAL</text>
<text x="226.1" y="115.3">VEHICLE_SENSE</text>
<text x="71.4" y="121.7">12TEMP_EXTERNAL</text>
<text x="71.9" y="124.2">8 VEHICLE_SENSE</text>
<text x="71.9" y="129.3">6 LOAD_SENSE</text>
<text x="71.9" y="126.8">9 BATTERY_SENSE</text>
<text x="311.3" y="133">VEHICLE+</text>
<text x="195.1" y="138.1">BATTERY+</text>
<text x="305.5" y="140.7">RELAY_OUT</text>
<text x="227.3" y="145.7">BATTERY_SENSE</text>
<text x="289" y="147">RELAY_EN</text>
<text x="43.2" y="190.2">VEHICLE+</text>
<text x="239.2" y="194">TEMP_INTERAL</text>
<text x="70.6" y="210.6">2 USB_TX</text>
<text x="70.6" y="213.1">3 USB_RX</text>
<text x="110.5" y="214.3">EN</text>
<text x="44.8" y="220.7">USB_DN 6</text>
<text x="44.9" y="218.1">USB_DP 5</text>
<text x="70.1" y="228.4">13USB_DTR</text>
<text x="70.1" y="230.9">14USB_RTS</text>
<text x="238.6" y="234.6">TEMP_EXTERNAL</text>
<text x="110.5" y="244.8">IO0</text>
<text x="166.8" y="249.9">BUZZER</text>
<text x="244.4" y="270.2">TEMP_AUX</text>
</g>
</svg>
